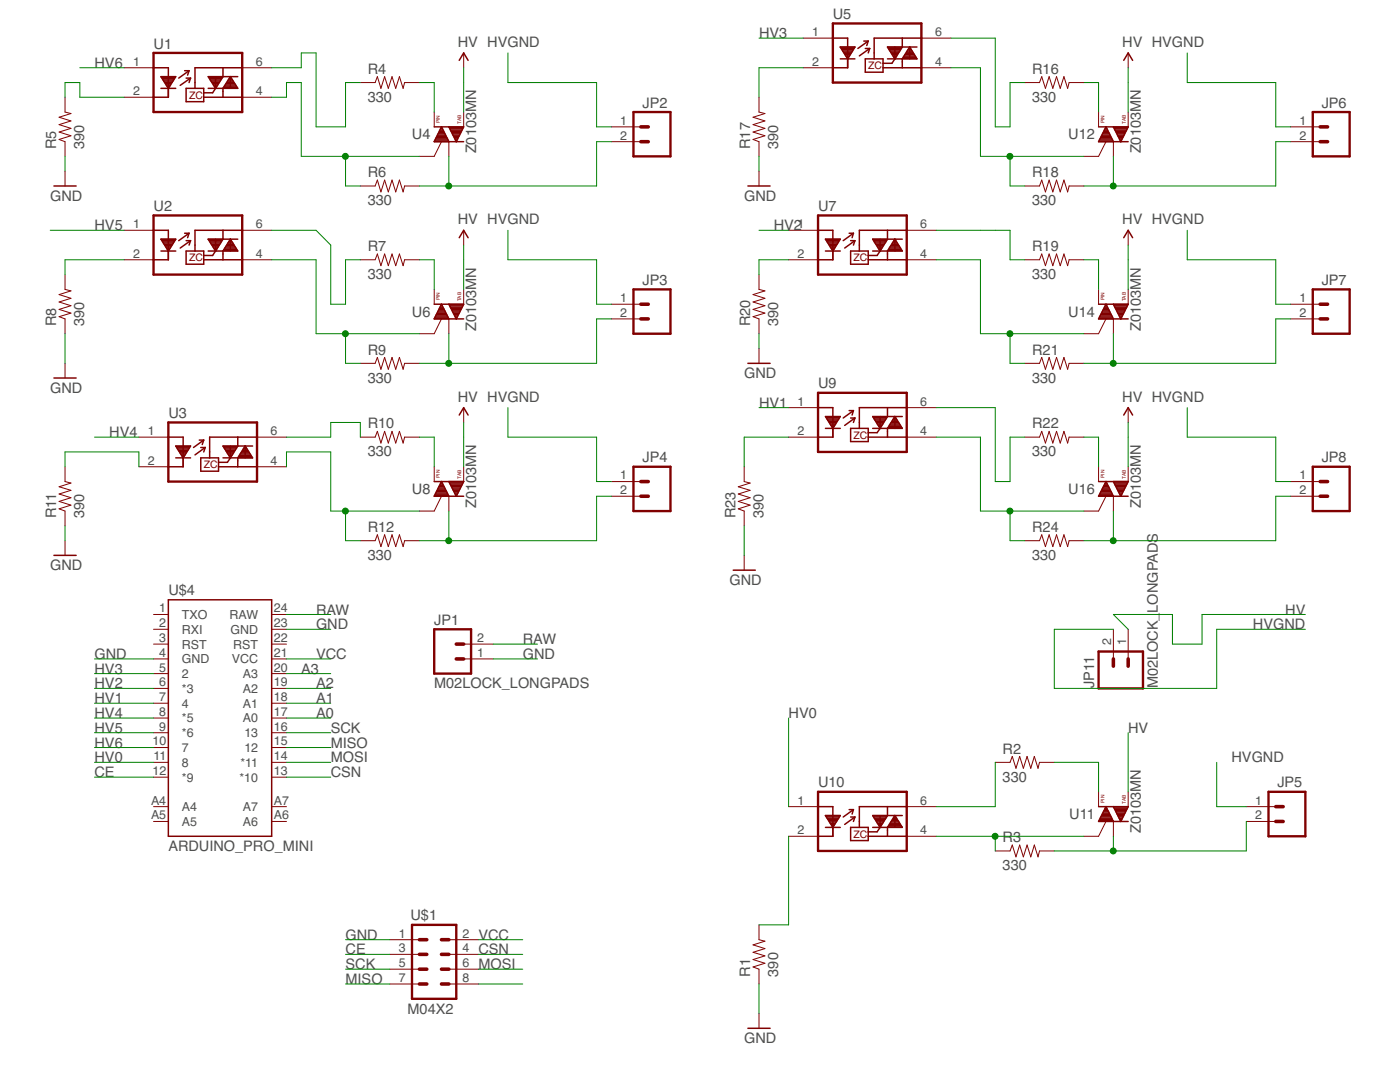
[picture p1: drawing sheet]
<svg xmlns="http://www.w3.org/2000/svg" width="200mm" height="153mm" viewBox="0 0 200 153" stroke-linecap="round" stroke-linejoin="round" font-family="sans-serif">
<g fill="none" stroke="#800000" stroke-width=".21">
<path d="M22 9.7h2.1v4.2h-2.1M23 12.6h2.1M23 10.9h2.1l-1 1.7zM23.1 11.1h2M23.2 11.2h1.7M23.3 11.4h1.5M23.4 11.6h1.3M23.5 11.8h1.1M23.6 11.9h.9M23.8 12.1h.6M23.9 12.3h.4M24 12.5h.2"/>
<path d="M26.4 10.1h.6M26.6 12.6h2.5v1.9h-2.5zM26.6 11.2h.6M27 10.1l-1.4 1.1M27 10.1l-.2 .6M27.2 11.2l-1.4 1M27.2 11.2l-.2 .6M29.1 13.9h5.5M29.9 11.1h1.9M30 11.2h1.7M30.1 11.4h1.5M30.2 11.6h1.3"/>
<path d="M30.3 11.8h1.1M30.4 11.9h.8M30.5 12.1h.6M30.6 12.3h.4M30.7 12.5h.2M30.8 10.9v1.7M30.8 12.6l-.4 .7h-1.3M31.9 9.7v1.2l-1.1 1.7M32 12.5h1.9M32.1 12.3h1.7M32.2 12.1h1.5M32.3 11.9h1.3"/>
<path d="M32.4 11.8h1M32.5 11.6h.8M32.6 11.4h.6M32.8 11.2h.3M32.9 11.1h.1M32.9 10.9l1.1 1.7h-4.2M32.9 10.9v1.7M32.9 10.9l-1 1.7v1.3M34 10.9h-4.2l1 1.7M34.6 9.7h-6.7v2.9M62.1 18.1h4.2l-1.1 2.1-1-2.1M62.3 19.8h1.7"/>
<path d="M62.4 19.6h1.5M62.4 19.5h1.4M62.6 19.3h1.1M62.6 19.1h1M62.7 19h.8M62.8 18.8h.7M62.9 18.6h.5M63 18.4h.3M63.1 18.2h.1M64.2 18.2h2.1M64.3 18.4h1.9M64.4 18.6h1.7"/>
<path d="M64.5 18.8h1.5M64.6 19h1.3M64.7 19.1h1.1M64.8 19.3h.9M64.9 19.5h.7M65 19.6h.5M65.1 19.8h.3M65.7 8.6l.6-1 .6 1M119.1 5.4h2.1v4.3h-2.1M120.1 8.4h2.1M120.1 6.7h2.1l-1 1.7zM120.3 6.9h1.8"/>
<path d="M120.4 7.1h1.6M120.5 7.3h1.4M120.6 7.5h1.2M120.7 7.6h1M120.8 7.8h.8M121 8h.5M121.1 8.2h.2M121.2 8.4h.1M123.5 5.9h.6M123.7 8.4h2.6v1.9h-2.6zM123.7 6.9h.7M124.1 5.9l-1.4 1"/>
<path d="M124.1 5.9l-.2 .6M124.4 6.9l-1.5 1.1M124.4 6.9l-.3 .7M126.3 9.7h5.4M127 6.9h1.9M127.1 7.1h1.7M127.3 7.3h1.4M127.4 7.5h1.2M127.5 7.6h.9M127.6 7.8h.7M127.7 8h.5M127.8 8.2h.3"/>
<path d="M127.9 8.4h.1M128 6.7v1.7M128 8.4l-.5 .6h-1.2M129 5.4v1.3l-1 1.7M129 8.4h2.1M129.1 8.2h1.9M129.3 8h1.6M129.4 7.8h1.4M129.5 7.6h1.1M129.6 7.5h.9M129.7 7.3h.7M129.8 7.1h.5"/>
<path d="M129.9 6.9h.3M130.1 6.7l1 1.7h-4.2M130.1 6.7v1.7M130.1 6.7l-1.1 1.7v1.3M131.1 6.7h-4.2l1.1 1.7M131.7 5.4h-6.7v3M157.1 18.1h4.2l-1 2.1-1.1-2.1M157.3 19.8h1.7M157.4 19.6h1.5M157.5 19.5h1.3M157.5 19.3h1.2M157.7 19.1h.9"/>
<path d="M157.7 19h.9M157.8 18.8h.7M157.9 18.6h.5M158 18.4h.3M158.1 18.2h.1M159.3 18.2h2M159.3 18.4h1.9M159.4 18.6h1.7M159.5 18.8h1.5M159.6 19h1.3M159.7 19.1h1.1M159.8 19.3h.9"/>
<path d="M159.9 19.5h.7M160 19.6h.6M160.1 19.8h.3M160.7 8.6l.6-1 .7 1M7.7 26.6h3.2M22 32.9h2.1v4.2h-2.1M23 35.9h2.1M23 34.2h2.1l-1 1.7zM23.1 34.4h1.9M23.2 34.6h1.7M23.4 34.7h1.4M23.5 34.9h1.2"/>
<path d="M23.6 35.1h1M23.7 35.3h.7M23.8 35.4h.5M23.9 35.6h.3M24 35.8h.1M26.4 33.3h.6M26.6 35.9h2.5v1.8h-2.5zM26.6 34.4h.6M27 33.3l-1.4 1.1M27 33.3l-.2 .7M27.2 34.4l-1.4 1M27.2 34.4l-.2 .6"/>
<path d="M29.1 37.1h5.5M29.9 34.4h1.9M30 34.6h1.6M30.1 34.7h1.4M30.2 34.9h1.2M30.4 35.1h.9M30.5 35.3h.7M30.6 35.4h.5M30.7 35.6h.3M30.8 35.8h.1M30.8 34.2v1.7M30.8 35.9l-.4 .6h-1.3"/>
<path d="M31.9 32.9v1.3l-1.1 1.7M31.9 35.8h2.1M32 35.6h1.9M32.1 35.4h1.6M32.3 35.3h1.3M32.4 35.1h1.1M32.5 34.9h.9M32.6 34.7h.7M32.7 34.6h.5M32.8 34.4h.3M32.9 34.2v1.7M32.9 34.2l-1 1.7v1.2"/>
<path d="M32.9 34.2l1.1 1.7h-4.2M34 34.2h-4.2l1 1.7M34.6 32.9h-6.7v3M62.1 20.2h2.1M62.2 20h1.9M64.2 20.2l-1.1-2.1-1 2.1h4.2M65.1 20h.2M65.2 20.2h.1M65.7 34l.6-1.1 .6 1.1M106.9 26.6h3.2M117 32.9h2.1v4.2h-2.1M118 35.9h2.1"/>
<path d="M118 34.2h2.1l-1 1.7zM118.2 34.4h1.8M118.3 34.6h1.6M118.4 34.7h1.4M118.5 34.9h1.2M118.6 35.1h1M118.7 35.3h.7M118.8 35.4h.5M118.9 35.6h.3M119 35.8h.1M121.4 33.3h.6M121.6 35.9h2.5v1.8h-2.5z"/>
<path d="M121.6 34.4h.6M122 33.3l-1.4 1.1M122 33.3l-.2 .7M122.2 34.4l-1.4 1M122.2 34.4l-.2 .6M124.1 37.1h5.6M124.9 34.4h1.9M125 34.6h1.7M125.1 34.7h1.4M125.2 34.9h1.2M125.4 35.1h.9M125.5 35.3h.7"/>
<path d="M125.6 35.4h.5M125.7 35.6h.3M125.8 35.8h.1M125.8 35.9l-.4 .6h-1.3M125.8 34.2v1.7M126.9 32.9v1.3l-1.1 1.7M126.9 35.8h2.1M127 35.6h1.9M127.2 35.4h1.6M127.3 35.3h1.3M127.4 35.1h1.1M127.5 34.9h.9"/>
<path d="M127.6 34.7h.7M127.7 34.6h.5M127.8 34.4h.3M128 34.2l1 1.7h-4.2M128 34.2v1.7M128 34.2l-1.1 1.7v1.2M129 34.2h-4.2l1 1.7M129.7 32.9h-6.8v3M157.1 20.2h2.1M157.2 20h1.9M159.2 20.2l-1.1-2.1-1 2.1h4.2M160.2 20h.2"/>
<path d="M160.2 20.2h.1M160.7 34l.6-1.1 .7 1.1M7.7 54h3.2M62.1 43.5h4.2l-1.1 2.1-1-2.1M62.1 45.5h2M62.2 45.3h1.9M62.3 45.1h1.7M62.4 44.9h1.5M62.5 44.8h1.3M62.6 44.6h1.1M62.7 44.4h.9M62.7 44.2h.8"/>
<path d="M62.8 44.1h.6M62.9 43.9h.4M63 43.7h.3M63.1 43.5h.1M64.2 45.6l-1.1-2.1-1 2.1h4.2M64.2 43.5h2.1M64.3 43.7h1.9M64.4 43.9h1.7M64.5 44.1h1.5M64.6 44.2h1.3M64.7 44.4h1.1M64.8 44.6h.9"/>
<path d="M64.8 44.8h.8M64.9 44.9h.7M65 45.1h.5M65.1 45.3h.3M65.2 45.5h.1M65.7 59.3l.6-1.1 .6 1.1M106.9 51.9h3.2M117 58.2h2.1v4.2h-2.1M118 59.5h2.1l-1 1.7zM118.1 59.7h1.9M118.2 59.8h1.7M121.4 58.7h.6"/>
<path d="M121.6 59.7h.6M122 58.7l-1.4 1M122 58.7l-.2 .6M122.2 59.7l-1.4 1.1M122.2 59.7l-.2 .7M124.9 59.7h1.9M125 59.8h1.7M125.8 59.5v1.7M126.9 58.2v1.3l-1.1 1.7M127.7 59.8h.5M127.9 59.7h.2M128 59.5v1.7"/>
<path d="M128 59.5l-1.1 1.7v1.2M128 59.5l1 1.7h-4.2M129 59.5h-4.2l1 1.7M129.7 58.2h-6.8v3M157.1 43.5h4.2l-1 2.1-1.1-2.1M157.1 45.5h2.1M157.2 45.3h1.9M157.3 45.1h1.7M157.4 44.9h1.5M157.5 44.8h1.3M157.6 44.6h1.1M157.7 44.4h.9"/>
<path d="M157.8 44.2h.7M157.8 44.1h.6M157.9 43.9h.5M158 43.7h.3M158.1 43.5h.1M159.2 45.6l-1.1-2.1-1 2.1h4.2M159.2 43.5h2.1M159.3 43.7h1.9M159.4 43.9h1.7M159.5 44.1h1.5M159.6 44.2h1.3M159.7 44.4h1.1"/>
<path d="M159.8 44.6h.9M159.9 44.8h.8M159.9 44.9h.7M160 45.1h.5M160.1 45.3h.3M160.2 45.5h.1M160.7 59.3l.6-1.1 .7 1.1M7.7 79.3h3.2M24.1 62.4h2.1v4.3h-2.1M25.1 65.4h2.1M25.1 63.7h2.1l-1 1.7zM25.2 63.8h2"/>
<path d="M25.3 64h1.8M25.4 64.1h1.6M25.5 64.3h1.4M25.6 64.5h1.2M25.7 64.7h.9M25.8 64.9h.7M26 65.1h.4M26.1 65.2h.2M26.2 65.4h.1M28.5 62.9h.6M28.7 65.4h2.5v1.9h-2.5zM28.7 63.9h.6"/>
<path d="M29.1 62.9l-1.4 1M29.1 62.9l-.2 .6M29.3 63.9l-1.4 1.1M29.3 63.9l-.2 .7M31.2 66.7h5.6M31.9 63.8h2.1M32 64h1.9M32.2 64.1h1.5M32.3 64.3h1.3M32.4 64.5h1.1M32.5 64.7h.9M32.6 64.9h.7"/>
<path d="M32.7 65.1h.5M32.8 65.2h.3M32.9 63.7v1.7M32.9 65.4l-.4 .6h-1.3M34 62.4v1.3l-1.1 1.7M34 65.4h2.1M34.1 65.2h1.9M34.2 65.1h1.7M34.3 64.9h1.5M34.4 64.7h1.3M34.6 64.5h.9M34.7 64.3h.7"/>
<path d="M34.8 64.1h.5M34.9 64h.3M35 63.8h.1M35.1 63.7l1 1.7h-4.2M35.1 63.7v1.7M35.1 63.7l-1.1 1.7v1.3M36.1 63.7h-4.2l1 1.7M36.8 62.4h-6.8v3M62.1 68.8h4.2l-1.1 2.1-1-2.1M62.1 70.8h2M62.2 70.6h1.8M62.3 70.4h1.6"/>
<path d="M62.4 70.2h1.5M62.5 70.1h1.3M62.6 69.9h1.1M62.7 69.7h.9M62.8 69.5h.7M62.8 69.3h.6M63 69.2h.3M63 69h.2M64.2 70.9l-1.1-2.1-1 2.1h4.2M64.3 69h1.9M64.4 69.2h1.7M64.5 69.3h1.5"/>
<path d="M64.6 69.5h1.3M64.6 69.7h1.2M64.7 69.9h1M64.8 70.1h.9M64.9 70.2h.7M65 70.4h.5M65.1 70.6h.3M65.2 70.8h.1M118 61.2h2.1M118.3 60h1.5M118.5 60.2h1.2M118.6 60.4h1"/>
<path d="M118.7 60.6h.8M118.8 60.7h.6M118.9 60.9h.4M119 61.1h.2M121.6 61.2h2.5v1.9h-2.5zM124.1 62.4h5.6M125.1 60h1.5M125.2 60.2h1.3M125.3 60.4h1M125.4 60.6h.8M125.6 60.7h.5M125.7 60.9h.3"/>
<path d="M125.8 61.1h.1M125.8 61.2l-.4 .6h-1.3M127 61.1h2M127.1 60.9h1.7M127.2 60.7h1.5M127.3 60.6h1.3M127.4 60.4h1.1M127.5 60.2h.9M127.6 60h.7M157.1 68.8h4.2l-1 2.1-1.1-2.1M157.1 70.8h2M157.2 70.6h1.9"/>
<path d="M157.3 70.4h1.7M157.4 70.2h1.5M157.5 70.1h1.3M157.6 69.9h1.1M157.7 69.7h.9M157.8 69.5h.7M157.9 69.3h.5M158 69.2h.3M158.1 69h.1M159.2 70.9l-1.1-2.1-1 2.1h4.2M159.3 69h1.9M159.4 69.2h1.7"/>
<path d="M159.5 69.3h1.5M159.6 69.5h1.4M159.7 69.7h1.2M159.8 69.9h1M159.8 70.1h.9M159.9 70.2h.7M160 70.4h.5M160.1 70.6h.3M160.2 70.8h.1M24.1 85.7h14.7v33.8h-14.7zM104.8 81.5h3.2M117 115.2h2.1v4.3h-2.1"/>
<path d="M118 118.2h2.1M118 116.5h2.1l-1 1.7zM118 116.5h2.1M118.2 116.7h1.8M118.3 116.9h1.6M118.4 117.1h1.4M118.5 117.2h1.2M118.6 117.4h1M118.7 117.6h.7M118.8 117.8h.5M118.9 118h.3M119 118.1h.1"/>
<path d="M121.4 115.7h.6M121.6 118.2h2.5v1.9h-2.5zM121.6 116.7h.6M122 115.7l-1.4 1M122 115.7l-.2 .6M122.2 116.7l-1.4 1.1M122.2 116.7l-.2 .7M124.1 119.5h5.6M124.8 116.5h2.1M124.9 116.7h1.9M125 116.9h1.7M125.1 117.1h1.5"/>
<path d="M125.2 117.2h1.2M125.4 117.4h.9M125.5 117.6h.7M125.6 117.8h.5M125.7 118h.3M125.8 118.1h.1M125.8 116.5v1.7M125.8 118.2l-.4 .6h-1.3M126.9 115.2v1.3l-1.1 1.7M126.9 118.1h2.1M127 118h1.9M127.2 117.8h1.5"/>
<path d="M127.3 117.6h1.3M127.4 117.4h1.1M127.5 117.2h.9M127.6 117.1h.7M127.7 116.9h.5M127.8 116.7h.3M127.9 116.5h.1M128 116.5v1.7M128 116.5l-1.1 1.7v1.3M128 116.5l1 1.7h-4.2M129 116.5h-4.2l1 1.7M129.7 115.2h-6.8v3"/>
<path d="M157.1 115.2h4.2l-1 2.2-1.1-2.2M157.1 117.2h2.1M157.2 117.1h1.9M157.3 116.9h1.7M157.4 116.7h1.5M157.5 116.5h1.3M157.6 116.3h1.1M157.7 116.2h.9M157.8 116h.7M157.9 115.8h.5M158 115.6h.3M158 115.4h.2"/>
<path d="M159.2 117.4l-1.1-2.2-1 2.2h4.2M159.3 115.4h1.9M159.4 115.6h1.7M159.5 115.8h1.5M159.6 116h1.3M159.7 116.2h1.2M159.8 116.3h1M159.8 116.5h.9M159.9 116.7h.7M160 116.9h.5M160.1 117.1h.3M160.2 117.2h.1"/>
<path d="M106.9 146.9h3.2"/>
</g>
<g fill="none" stroke="#800000" stroke-width=".14">
<path d="M9.3 13.9v2.1l.8 .2-1.6 .5 1.6 .6-1.6 .5 1.6 .5-1.6 .6 1.6 .5-1.6 .5 .8 .3v2.1M17.7 9.7h4.3M17.7 13.9h4.3M34.6 9.7h4.2M34.6 13.9h4.2M51.5 11.8h2.1l.4-.9 .5 1.7 .5-1.7 .5 1.7 .6-1.7 .5 1.7 .5-1.7 .5 1.7 .3-.8h2.1M62.1 16v2.1M66.3 7.6v2.1M66.3 16v2.1h-2.1M87.4 18.1h4.2M108.5 13.9v2.1l.9 .2-1.7 .5 1.7 .6-1.7 .5 1.7 .5-1.7 .6 1.7 .5-1.7 .5 .8 .3v2.1M114.9 9.7h4.2"/>
<path d="M114.9 5.4h4.2M131.7 9.7h4.3M131.7 5.4h4.3M146.5 11.8h2.1l.4-.9 .5 1.7 .5-1.7 .5 1.7 .6-1.7 .5 1.7 .5-1.7 .6 1.7 .2-.8h2.1M157.1 16v2.1M161.3 16v2.1h-2.1M161.3 7.6v2.1M184.5 18.1h4.3M9.3 24.5v2.1M9.3 39.2v2.1l.8 .3-1.6 .5 1.6 .5-1.6 .5 1.6 .6-1.6 .5 1.6 .5-1.6 .5 .8 .4v2.1M17.7 37.1h4.3M17.7 32.9h4.3"/>
<path d="M34.6 37.1h4.2M34.6 32.9h4.2M51.5 26.6h2.1l.4-.9 .5 1.7 .5-1.7 .5 1.7 .6-1.7 .5 1.7 .5-1.7 .5 1.7 .3-.8h2.1M51.5 37.1h2.1l.4-.8 .5 1.7 .5-1.7 .5 1.7 .6-1.7 .5 1.7 .5-1.7 .5 1.7 .3-.9h2.1M62.1 20.2h2.1v2.1M63.1 20.2l-1 2.1h-2.1M66.3 32.9v2.1M87.4 20.2h4.2M108.5 24.5v2.1M108.5 39.2v2.1l.9 .3-1.7 .5 1.7 .5-1.7 .5 1.7 .6-1.7 .5 1.7 .5-1.7 .5 .8 .4v2.1M112.8 37.1h4.2M112.8 32.9h4.2"/>
<path d="M129.7 37.1h4.2M129.7 32.9h4.2M146.5 26.6h2.1l.4-.9 .5 1.7 .5-1.7 .5 1.7 .6-1.7 .5 1.7 .5-1.7 .6 1.7 .2-.8h2.1M146.5 37.1h2.1l.4-.8 .5 1.7 .5-1.7 .5 1.7 .6-1.7 .5 1.7 .5-1.7 .6 1.7 .2-.9h2.1M157.1 20.2h2.1v2.1M158.1 20.2l-1 2.1h-2.1M161.3 32.9v2.1M184.5 20.2h4.3M9.3 51.9v2.1M51.5 51.9h2.1l.4-.8 .5 1.7 .5-1.7 .5 1.7 .6-1.7 .5 1.7 .5-1.7 .5 1.7 .3-.9h2.1M62.1 45.6h2.1v2.1M62.1 41.3v2.2"/>
<path d="M63.1 45.6l-1 2.1h-2.1M66.3 41.3v2.2h-2.1M66.3 58.2v2.2M87.4 43.5h4.2M87.4 45.6h4.2M108.5 49.8v2.1M112.8 58.2h4.2M129.7 58.2h4.2M146.5 51.9h2.1l.4-.8 .5 1.7 .5-1.7 .5 1.7 .6-1.7 .5 1.7 .5-1.7 .6 1.7 .2-.9h2.1M157.1 45.6h2.1v2.1M157.1 41.3v2.2M158.1 45.6l-1 2.1h-2.1"/>
<path d="M161.3 41.3v2.2h-2.1M161.3 58.2v2.2M184.5 43.5h4.3M184.5 45.6h4.3M9.3 66.7v2.1l.8 .2-1.6 .5 1.6 .5-1.6 .6 1.6 .5-1.6 .5 1.6 .6-1.6 .5 .8 .3v2.1M9.3 77.2v2.1M19.9 62.4h4.2M19.9 66.7h4.2M36.8 62.4h4.2M36.8 66.7h4.2M51.5 62.4h2.1l.4-.8 .5 1.7 .5-1.7 .5 1.7 .6-1.7 .5 1.7 .5-1.7 .5 1.7 .3-.9h2.1M51.5 77.2h2.1l.4-.8 .5 1.7 .5-1.7 .5 1.7 .6-1.7 .5 1.7 .5-1.7 .5 1.7 .3-.9h2.1"/>
<path d="M62.1 70.9h2.1v2.1M62.1 66.7v2.1M63.1 70.9l-1 2.1h-2.1M66.3 66.7v2.1h-2.1M87.4 68.8h4.2M87.4 70.9h4.2M106.4 66.7v2.1l.9 .2-1.7 .5 1.7 .5-1.7 .6 1.7 .5-1.7 .5 1.7 .6-1.7 .5 .8 .3v2.1M106.4 79.3v2.2M112.8 62.4h4.2M129.7 62.4h4.2M146.5 62.4h2.1l.4-.8 .5 1.7 .5-1.7 .5 1.7 .6-1.7 .5 1.7 .5-1.7 .6 1.7 .2-.9h2.1M146.5 77.2h2.1l.4-.8 .5 1.7 .5-1.7 .5 1.7 .6-1.7 .5 1.7 .5-1.7 .6 1.7 .2-.9h2.1"/>
<path d="M157.1 70.9h2.1v2.1M157.1 66.7v2.1M158.1 70.9l-1 2.1h-2.1M161.3 66.7v2.1h-2.1M184.5 68.8h4.3M184.5 70.9h4.3M22 96.2h2.1M22 98.3h2.1M22 94.1h2.1M22 89.9h2.1M22 87.8h2.1M22 92h2.1"/>
<path d="M38.8 96.2h2.2M38.8 98.3h2.2M38.8 94.1h2.2M38.8 89.9h2.2M38.8 87.8h2.2M38.8 92h2.2M66.3 94.1h4.2M66.3 92h4.2M159.2 89.9v4.2M161.3 89.9v4.2M22 100.5h2.1M22 102.6h2.1"/>
<path d="M22 104.7h2.1M22 106.8h2.1M22 108.9h2.1M22 111h2.1M22 115.2h2.1M22 117.4h2.1M38.8 100.5h2.2M38.8 102.6h2.2M38.8 104.7h2.2M38.8 106.8h2.2M38.8 108.9h2.2M38.8 111h2.2"/>
<path d="M38.8 115.2h2.2M38.8 117.4h2.2M112.8 115.2h4.2M112.8 119.5h4.2M129.7 115.2h4.2M129.7 119.5h4.2M142.3 108.9h2.1l.3-.8 .6 1.7 .5-1.7 .5 1.7 .6-1.7 .5 1.7 .5-1.7 .5 1.7 .2-.9h2.2M157.1 113.1v2.1M157.1 117.4h2.1v2.1M158.1 117.4l-1 2.1h-2.1M161.3 113.1v2.1h-2.1M178.2 115.2h4.2"/>
<path d="M178.2 117.4h4.2M55.7 134.2h4.3M55.7 136.3h4.3M55.7 138.5h4.3M64.2 134.2h4.2M64.2 136.3h4.2M64.2 138.5h4.2M108.5 132.1v2.1l.9 .3-1.7 .5 1.7 .5-1.7 .5 1.7 .6-1.7 .5 1.7 .5-1.7 .5 .8 .4v2.1M142.3 121.6h2.1l.3-.9 .6 1.7 .5-1.7 .5 1.7 .6-1.7 .5 1.7 .5-1.7 .5 1.7 .2-.8h2.2M55.7 140.6h4.3M64.2 140.6h4.2M108.5 144.8v2.1"/>
</g>
<g fill="none" stroke="#800000" stroke-width=".34">
<path d="M22 7.6h12.6v8.4h-12.6zM90.6 16h5.3v6.3h-5.3zM119.1 3.4h12.6v8.4h-12.6zM187.7 16h5.3v6.3h-5.3zM22 30.8h12.6v8.4h-12.6zM117 30.8h12.7v8.4h-12.7zM90.6 41.3h5.3v6.4h-5.3zM117 56.1h12.7v8.5h-12.7zM187.7 41.3h5.3v6.4h-5.3zM24.1 60.4h12.7v8.4h-12.7zM90.6 66.7h5.3v6.3h-5.3zM187.7 66.7h5.3v6.3h-5.3z"/>
<path d="M62.1 89.9h5.3v6.3h-5.3zM157.1 93.1h6.3v5.2h-6.3zM117 113.1h12.7v8.5h-12.7zM181.4 113.1h5.3v6.4h-5.3zM58.9 132.1h6.3v10.6h-6.3z"/>
</g>
<g fill="none" stroke="#800000" stroke-width=".51">
<path d="M91.6 18.1h1.1M188.8 18.1h1M91.6 20.2h1.1M188.8 20.2h1M91.6 45.6h1.1M91.6 43.5h1.1M188.8 45.6h1M188.8 43.5h1M91.6 70.9h1.1M91.6 68.8h1.1M188.8 70.9h1M188.8 68.8h1"/>
<path d="M65.2 92h1.1M65.2 94.1h1.1M159.2 94.1v1.1M161.3 94.1v1.1M182.4 117.4h1.1M182.4 115.2h1.1M60 138.5h1M60 136.3h1M60 134.2h1M63.1 138.5h1.1M63.1 136.3h1.1M63.1 134.2h1.1"/>
<path d="M60 140.6h1M63.1 140.6h1.1"/>
</g>
<g fill="none" stroke="#008000" stroke-width=".14">
<path d="M9.3 13.9v-2.1h2.1v2.1h6.3M11.4 9.7h6.3M38.8 9.7h4.3v-2.1h2.1v10.5h4.2v-6.3h2.1M38.8 13.9h2.2v-2.1h2.1v10.5h16.9M60 11.8h2.1v4.2M66.3 9.7v6.3M72.6 7.6v4.2h12.7v6.3h2.1M108.5 5.4h6.4M114.9 9.7h-6.4v4.2M136 5.4h6.3v12.7h2.1v-6.3h2.1M136 9.7h4.2v12.6h14.8M155 11.8h2.1v4.2"/>
<path d="M161.3 9.7v6.3M169.8 7.6v4.2h12.6v6.3h2.1M7.2 32.9h10.5M9.3 22.3v2.2M17.7 37.1h-8.4v2.1M38.8 32.9h6.4l2.1 2.1v8.5h2.1v-6.4h2.1M38.8 37.1h6.4v10.6h14.8M49.4 22.3v4.3h2.1M60 37.1h2.1v4.2M64.2 22.3v4.3M66.3 35v6.3M72.6 32.9v4.2h12.7v6.4h2.1"/>
<path d="M87.4 20.2h-2.1v6.4h-25.3M108.5 22.3v2.2M108.5 32.9h4.3M112.8 37.1h-4.3v2.1M133.9 37.1h6.3v10.6h14.8M133.9 32.9h10.5v4.2h2.1M144.4 22.3v4.3h2.1M155 37.1h2.1v4.2M159.2 22.3v4.3M161.3 35v6.3M169.8 32.9v4.2h12.6v6.4h2.1M184.5 20.2h-2.1v6.4h-27.4"/>
<path d="M9.3 47.7v4.2M49.4 47.7v4.2h2.1M64.2 47.7v4.2M72.6 58.2v4.2h12.7v6.4h2.1M87.4 45.6h-2.1v6.3h-25.3M108.5 47.7v2.1M108.5 58.2h4.3M133.9 58.2h8.4v10.6h2.1v-6.4h2.1M144.4 47.7v4.2h2.1M159.2 47.7v4.2M169.8 58.2v4.2h12.6v6.4h2.1M184.5 45.6h-2.1v6.3h-27.4"/>
<path d="M9.3 66.7v-2.1h10.6v2.1M9.3 75.1v2.1M13.5 62.4h6.4M41 62.4h6.3v-2h4.2v2M41 66.7v-2.1h6.3v8.4h12.7M49.4 73v4.2h2.1M60 62.4h2.1v4.3M64.2 73v4.2M66.3 60.4v6.3M87.4 70.9h-2.1v6.3h-25.3M106.4 75.1v4.2M112.8 62.4h-6.4v4.3"/>
<path d="M133.9 62.4h6.3v10.6h14.8M144.4 73v4.2h2.1M155 62.4h2.1v4.3M159.2 73v4.2M161.3 60.4v6.3M184.5 70.9h-2.1v6.3h-27.4M13.5 94.1h8.5M13.5 98.3h8.5M13.5 96.2h8.5M41 94.1h6.3M41 89.9h6.3M41 87.8h6.3"/>
<path d="M41 98.3h6.3M41 96.2h6.3M70.5 94.1h6.4M70.5 92h6.4M159.2 89.9h-8.4v8.4h23.2v-8.4h12.7M186.7 87.8h-14.8v4.2h-4.3v-4.2h-8.4l2.1 2.1M13.5 100.5h8.5M13.5 106.8h8.5M13.5 104.7h8.5M13.5 102.6h8.5M13.5 111h8.5M13.5 108.9h8.5"/>
<path d="M41 100.5h6.3M41 106.8h6.3M41 104.7h6.3M41 102.6h6.3M41 111h6.3M41 108.9h6.3M112.8 119.5v12.6h-4.3M112.8 102.6v12.6M133.9 119.5h21.1M142.3 108.9v6.3h-8.4M142.3 119.5v2.1M150.8 108.9h6.3v4.2"/>
<path d="M159.2 119.5v2.1M161.3 104.7v8.4M174 108.9v6.3h4.2M178.2 117.4v4.2h-27.4M49.4 134.2h6.3M49.4 136.3h6.3M49.4 138.5h6.3M68.4 134.2h6.3M68.4 136.3h6.3M68.4 138.5h6.3M49.4 140.6h6.3M68.4 140.6h6.3"/>
<path d="M108.5 140.6v4.2"/>
</g>
<g fill="#008000" stroke="#008000" stroke-width=".14">
<circle cx="49.4" cy="22.3" r=".42"/>
<circle cx="64.2" cy="26.6" r=".42"/>
<circle cx="49.4" cy="47.7" r=".42"/>
<circle cx="64.2" cy="51.9" r=".42"/>
<circle cx="49.4" cy="73" r=".42"/>
<circle cx="64.2" cy="77.2" r=".42"/>
<circle cx="144.4" cy="22.3" r=".42"/>
<circle cx="159.2" cy="26.6" r=".42"/>
<circle cx="144.4" cy="47.7" r=".42"/>
<circle cx="159.2" cy="51.9" r=".42"/>
<circle cx="144.4" cy="73" r=".42"/>
<circle cx="159.2" cy="77.2" r=".42"/>
<circle cx="142.3" cy="119.5" r=".42"/>
<circle cx="159.2" cy="121.6" r=".42"/>
</g>
<g font-size="2.1" fill="#505050">
<text x="108.5" y="5.5">HV3</text>
<text x="119.1" y="2.7">U5</text>
<text x="13.5" y="9.7">HV6</text>
<text x="22" y="6.9">U1</text>
<text x="52.6" y="10.5">R4</text>
<text x="65.5" y="6.7">HV HVGND</text>
<text x="147.6" y="10.5">R16</text>
<text x="160.5" y="6.7">HV HVGND</text>
<text x="52.6" y="14.5">330</text>
<text x="91.9" y="15.4">JP2</text>
<text x="147.6" y="14.5">330</text>
<text x="189" y="15.4">JP6</text>
<text x="8" y="21.3" transform="rotate(-90 8 21.3)">R5</text>
<text x="12" y="21.3" transform="rotate(-90 12 21.3)">390</text>
<text x="58.9" y="19.9">U4</text>
<text x="68.1" y="21.9" transform="rotate(-90 68.1 21.9)">Z0103MN</text>
<text x="107.3" y="21.3" transform="rotate(-90 107.3 21.3)">R17</text>
<text x="111.3" y="21.3" transform="rotate(-90 111.3 21.3)">390</text>
<text x="152.8" y="19.9">U12</text>
<text x="163.1" y="21.9" transform="rotate(-90 163.1 21.9)">Z0103MN</text>
<text x="7.2" y="28.7">GND</text>
<text x="52.6" y="29.3">330</text>
<text x="52.6" y="25.3">R6</text>
<text x="106.4" y="28.7">GND</text>
<text x="147.6" y="29.3">330</text>
<text x="147.6" y="25.3">R18</text>
<text x="13.5" y="32.9">HV5</text>
<text x="22" y="30.2">U2</text>
<text x="52.6" y="35.9">R7</text>
<text x="65.5" y="32.1">HV HVGND</text>
<text x="110.6" y="32.9">HV2</text>
<text x="117" y="30.2">U7</text>
<text x="147.6" y="35.9">R19</text>
<text x="160.5" y="32.1">HV HVGND</text>
<text x="52.6" y="39.9">330</text>
<text x="91.9" y="40.7">JP3</text>
<text x="147.6" y="39.9">330</text>
<text x="189" y="40.7">JP7</text>
<text x="8" y="46.6" transform="rotate(-90 8 46.6)">R8</text>
<text x="12" y="46.6" transform="rotate(-90 12 46.6)">390</text>
<text x="58.9" y="45.2">U6</text>
<text x="68.1" y="47.3" transform="rotate(-90 68.1 47.3)">Z0103MN</text>
<text x="107.3" y="46.6" transform="rotate(-90 107.3 46.6)">R20</text>
<text x="111.3" y="46.6" transform="rotate(-90 111.3 46.6)">390</text>
<text x="152.8" y="45.2">U14</text>
<text x="163.1" y="47.3" transform="rotate(-90 163.1 47.3)">Z0103MN</text>
<text x="52.6" y="50.7">R9</text>
<text x="147.6" y="50.7">R21</text>
<text x="7.2" y="56.1">GND</text>
<text x="24.1" y="59.7">U3</text>
<text x="52.6" y="54.6">330</text>
<text x="65.5" y="57.4">HV HVGND</text>
<text x="106.4" y="54">GND</text>
<text x="108.5" y="58.2">HV1</text>
<text x="117" y="55.5">U9</text>
<text x="147.6" y="54.6">330</text>
<text x="160.5" y="57.4">HV HVGND</text>
<text x="15.6" y="62.5">HV4</text>
<text x="52.6" y="65.2">330</text>
<text x="52.6" y="61.2">R10</text>
<text x="147.6" y="65.2">330</text>
<text x="147.6" y="61.2">R22</text>
<text x="58.9" y="70.6">U8</text>
<text x="91.9" y="66">JP4</text>
<text x="152.8" y="70.6">U16</text>
<text x="189" y="66">JP8</text>
<text x="8" y="74.1" transform="rotate(-90 8 74.1)">R11</text>
<text x="12" y="74.1" transform="rotate(-90 12 74.1)">390</text>
<text x="52.6" y="76">R12</text>
<text x="68.1" y="72.6" transform="rotate(-90 68.1 72.6)">Z0103MN</text>
<text x="105.2" y="74.1" transform="rotate(-90 105.2 74.1)">R23</text>
<text x="109.2" y="74.1" transform="rotate(-90 109.2 74.1)">390</text>
<text x="147.6" y="76">R24</text>
<text x="163.1" y="72.6" transform="rotate(-90 163.1 72.6)">Z0103MN</text>
<text x="7.2" y="81.5">GND</text>
<text x="52.6" y="80">330</text>
<text x="104.3" y="83.6">GND</text>
<text x="147.6" y="80">330</text>
<text x="24.1" y="85">U$4</text>
<text x="45.2" y="89.9">GND</text>
<text x="45.2" y="87.8">RAW</text>
<text x="62.1" y="89.3">JP1</text>
<text x="165.5" y="87.5" transform="rotate(-90 165.5 87.5)">LONGPADS</text>
<text x="179.2" y="89.9">HVGND</text>
<text x="183.8" y="87.8">HV</text>
<text x="13.5" y="94.1">GND</text>
<text x="45.2" y="94.1">VCC</text>
<text x="74.7" y="94.1">GND</text>
<text x="74.7" y="92">RAW</text>
<text x="13.5" y="98.3">HV2</text>
<text x="13.5" y="100.5">HV1</text>
<text x="13.5" y="96.2">HV3</text>
<text x="43.1" y="96.2">A3</text>
<text x="45.2" y="98.3">A2</text>
<text x="45.2" y="100.5">A1</text>
<text x="62.1" y="98.3">M02LOCK_LONGPADS</text>
<text x="156.5" y="98.3" transform="rotate(-90 156.5 98.3)">JP11</text>
<text x="165.5" y="98.3" transform="rotate(-90 165.5 98.3)">M02LOCK_</text>
<text x="13.5" y="106.8">HV6</text>
<text x="13.5" y="104.7">HV5</text>
<text x="13.5" y="102.6">HV4</text>
<text x="45.2" y="102.6">A0</text>
<text x="47.3" y="106.8">MISO</text>
<text x="47.3" y="104.7">SCK</text>
<text x="112.8" y="102.6">HV0</text>
<text x="143.4" y="107.7">R2</text>
<text x="161.3" y="104.7">HV</text>
<text x="13.5" y="111">CE</text>
<text x="13.5" y="108.9">HV0</text>
<text x="47.3" y="111">CSN</text>
<text x="47.3" y="108.9">MOSI</text>
<text x="117" y="112.5">U10</text>
<text x="143.4" y="111.6">330</text>
<text x="176.1" y="108.9">HVGND</text>
<text x="182.7" y="112.5">JP5</text>
<text x="152.9" y="117">U11</text>
<text x="163.1" y="119" transform="rotate(-90 163.1 119)">Z0103MN</text>
<text x="24.1" y="121.6">ARDUINO_PRO_MINI</text>
<text x="143.4" y="124.3">330</text>
<text x="143.4" y="120.3">R3</text>
<text x="58.7" y="131.5">U$1</text>
<text x="49.4" y="134.2">GND</text>
<text x="49.4" y="136.4">CE</text>
<text x="68.4" y="134.2">VCC</text>
<text x="68.4" y="136.4">CSN</text>
<text x="49.4" y="140.6">MISO</text>
<text x="49.4" y="138.5">SCK</text>
<text x="68.4" y="138.5">MOSI</text>
<text x="107.3" y="139.5" transform="rotate(-90 107.3 139.5)">R1</text>
<text x="111.3" y="139.5" transform="rotate(-90 111.3 139.5)">390</text>
<text x="58.3" y="144.8">M04X2</text>
<text x="106.4" y="149">GND</text>
</g>
<g font-size="1.8" fill="#505050">
<text x="116.1" y="5.2">1</text>
<text x="133.7" y="5.2">6</text>
<text x="19" y="9.4">1</text>
<text x="36.6" y="9.4">6</text>
<text x="116.1" y="9.4">2</text>
<text x="133.7" y="9.4">4</text>
<text x="19" y="13.6">2</text>
<text x="36.6" y="13.6">4</text>
<text x="88.7" y="17.8">1</text>
<text x="185.8" y="17.8">1</text>
<text x="88.7" y="19.9">2</text>
<text x="185.8" y="19.9">2</text>
<text x="19" y="32.6">1</text>
<text x="36.6" y="32.6">6</text>
<text x="114" y="32.6">1</text>
<text x="131.6" y="32.6">6</text>
<text x="19" y="36.8">2</text>
<text x="36.6" y="36.8">4</text>
<text x="114" y="36.8">2</text>
<text x="131.6" y="36.8">4</text>
<text x="88.7" y="43.2">1</text>
<text x="88.7" y="45.3">2</text>
<text x="185.8" y="43.2">1</text>
<text x="185.8" y="45.3">2</text>
<text x="114" y="57.9">1</text>
<text x="131.6" y="57.9">6</text>
<text x="21.1" y="62.2">1</text>
<text x="38.7" y="62.2">6</text>
<text x="114" y="62.2">2</text>
<text x="131.6" y="62.2">4</text>
<text x="21.1" y="66.4">2</text>
<text x="38.7" y="66.4">4</text>
<text x="88.7" y="68.5">1</text>
<text x="88.7" y="70.6">2</text>
<text x="185.8" y="68.5">1</text>
<text x="185.8" y="70.6">2</text>
<text x="22.8" y="89.6">2</text>
<text x="22.8" y="87.5">1</text>
<text x="26" y="88.4">TXO</text>
<text x="32.8" y="88.4">RAW</text>
<text x="39.1" y="89.6">23</text>
<text x="39.1" y="87.5">24</text>
<text x="22.8" y="95.9">5</text>
<text x="22.8" y="93.8">4</text>
<text x="22.8" y="91.7">3</text>
<text x="26" y="94.8">GND</text>
<text x="26" y="92.6">RST</text>
<text x="26" y="90.5">RXI</text>
<text x="33" y="90.5">GND</text>
<text x="33.2" y="94.8">VCC</text>
<text x="33.4" y="92.7">RST</text>
<text x="39.1" y="95.9">20</text>
<text x="39.1" y="91.7">22</text>
<text x="39.1" y="93.8">21</text>
<text x="68.2" y="93.8">1</text>
<text x="68.2" y="91.7">2</text>
<text x="158.9" y="92.2" transform="rotate(-90 158.9 92.2)">2</text>
<text x="161" y="92.2" transform="rotate(-90 161 92.2)">1</text>
<text x="22.8" y="98.1">6</text>
<text x="22.8" y="100.2">7</text>
<text x="26" y="96.9">2</text>
<text x="26" y="99">*3</text>
<text x="26" y="101.1">4</text>
<text x="34.7" y="101.1">A1</text>
<text x="34.7" y="99">A2</text>
<text x="34.7" y="96.9">A3</text>
<text x="39.1" y="100.2">18</text>
<text x="39.1" y="98.1">19</text>
<text x="21.8" y="106.5">10</text>
<text x="22.8" y="102.3">8</text>
<text x="22.8" y="104.4">9</text>
<text x="26" y="103.2">*5</text>
<text x="26" y="105.3">*6</text>
<text x="26" y="107.4">7</text>
<text x="34.7" y="103.2">A0</text>
<text x="34.9" y="107.4">12</text>
<text x="34.9" y="105.3">13</text>
<text x="39.1" y="106.5">15</text>
<text x="39.1" y="104.4">16</text>
<text x="39.1" y="102.3">17</text>
<text x="21.8" y="110.7">12</text>
<text x="21.9" y="108.6">11</text>
<text x="26" y="109.5">8</text>
<text x="26" y="111.6">*9</text>
<text x="34.2" y="111.7">*10</text>
<text x="34.4" y="109.5">*11</text>
<text x="39.1" y="110.7">13</text>
<text x="39.1" y="108.6">14</text>
<text x="21.6" y="114.9">A4</text>
<text x="21.6" y="117.1">A5</text>
<text x="26" y="115.9">A4</text>
<text x="26" y="118">A5</text>
<text x="34.7" y="115.9">A7</text>
<text x="34.7" y="118">A6</text>
<text x="39.1" y="114.9">A7</text>
<text x="39.1" y="117.1">A6</text>
<text x="114" y="114.9">1</text>
<text x="114" y="119.2">2</text>
<text x="131.6" y="119.2">4</text>
<text x="131.6" y="114.9">6</text>
<text x="179.5" y="114.9">1</text>
<text x="179.5" y="117.1">2</text>
<text x="57" y="133.9">1</text>
<text x="57" y="136.1">3</text>
<text x="66.1" y="133.9">2</text>
<text x="66.1" y="136.1">4</text>
<text x="57" y="138.2">5</text>
<text x="57" y="140.3">7</text>
<text x="66.1" y="138.2">6</text>
<text x="66.1" y="140.3">8</text>
</g>
<g font-size="1.5" fill="#800000">
<text x="124.2" y="9.9">ZC</text>
<text x="27" y="14.1">ZC</text>
<text x="27" y="37.3">ZC</text>
<text x="122" y="37.3">ZC</text>
<text x="122" y="62.7">ZC</text>
<text x="29.1" y="66.9">ZC</text>
<text x="122" y="119.7">ZC</text>
</g>
<g font-size=".7" fill="#800000">
<text x="62.9" y="17.6" transform="rotate(-90 62.9 17.6)">PIN</text>
<text x="66" y="17.7" transform="rotate(-90 66 17.7)">TAB</text>
<text x="157.9" y="17.6" transform="rotate(-90 157.9 17.6)">PIN</text>
<text x="161" y="17.7" transform="rotate(-90 161 17.7)">TAB</text>
<text x="62.9" y="42.9" transform="rotate(-90 62.9 42.9)">PIN</text>
<text x="66" y="43" transform="rotate(-90 66 43)">TAB</text>
<text x="157.9" y="42.9" transform="rotate(-90 157.9 42.9)">PIN</text>
<text x="161" y="43" transform="rotate(-90 161 43)">TAB</text>
<text x="62.9" y="68.3" transform="rotate(-90 62.9 68.3)">PIN</text>
<text x="66" y="68.4" transform="rotate(-90 66 68.4)">TAB</text>
<text x="157.9" y="68.3" transform="rotate(-90 157.9 68.3)">PIN</text>
<text x="161" y="68.4" transform="rotate(-90 161 68.4)">TAB</text>
<text x="157.9" y="114.7" transform="rotate(-90 157.9 114.7)">PIN</text>
<text x="161" y="114.8" transform="rotate(-90 161 114.8)">TAB</text>
</g>
</svg>
